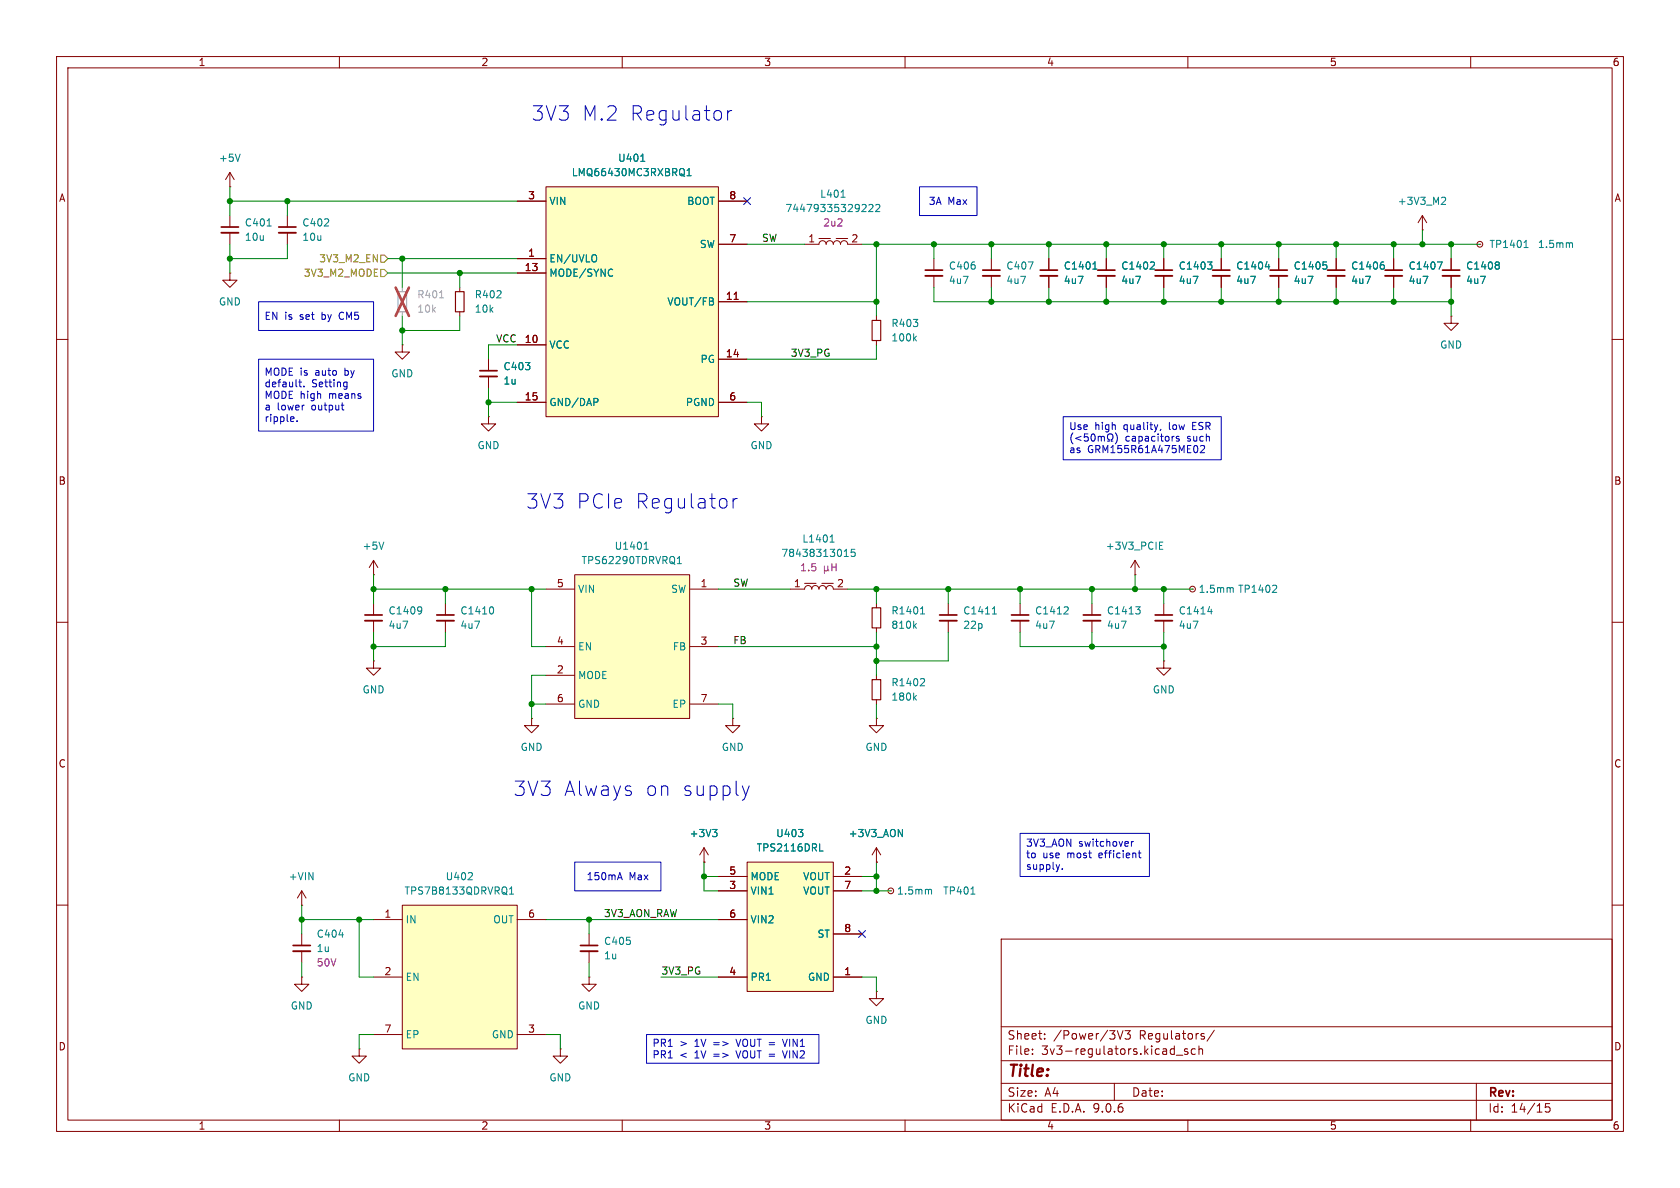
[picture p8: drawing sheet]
<svg xmlns="http://www.w3.org/2000/svg" width="297mm" height="210mm" viewBox="0 0 297 210" stroke-linecap="round" stroke-linejoin="round" font-family="sans-serif">
<path d="M0 0h297v210h-297z" fill="#fff" stroke="#fff" stroke-width=".18"/>
<g fill="none" stroke="#840000" stroke-width=".18">
<path d="M10 10h277v190h-277zM12 12h273v186h-273zM60 10v2M110 10v2M160 10v2M210 10v2M260 10v2M40.6 33h.1M40.6 30.5l-.7 1.3M40.6 30.5l.8 1.3M40.6 30.5v2.5M251.5 38.1l-.8 1.3"/>
<path d="M251.5 38.1l.7 1.3M251.5 38.1v2.5M195.6 45.7v2.1M195.6 48.8v2M226.1 45.7v2.1M226.1 48.8v2M251.5 40.6h.1M10 60h2M71.1 61v1.2h1.3l-1.3 1.3-1.3-1.3h1.3M71.1 61h.1M285 60h2M10 110h2"/>
<path d="M66 106.7v2M66 109.7v2.1M154.9 119.4v.7M180.3 106.7v2M180.3 109.7v2.1M193 106.7v2M193 109.7v2.1M205.7 116.8v1.3h1.3l-1.3 1.3-1.2-1.3h1.2M205.7 116.8h.1M205.7 106.7v2M205.7 109.7v2.1M210.8 104.1h.1"/>
<path d="M285 110h2M94 127v1.3h1.2l-1.2 1.2-1.3-1.2h1.3M94 127h.1M129.5 127v1.3h1.3l-1.3 1.2-1.2-1.2h1.2M129.5 127h.1M154.9 127v1.3h1.3l-1.3 1.2-1.2-1.2h1.2M154.9 127h.1M154.9 123.7v.8M10 160h2M154.9 175.3v1.2h1.3l-1.3 1.3-1.2-1.3h1.2M154.9 175.3h.1M177 166h108v32h-108z"/>
<path d="M285 160h2M60 198v2M110 198v2M160 198v2M177 194.5h108M177 191.5h108M177 187.5h108M177 181.5h108M182.5 186.3v.1M182.5 185.5v.1M184.7 183.6v.1M184.7 182.8v.1"/>
<path d="M197 191.5v3M197.5 182.2l.5 1.5 .5-1.5M198.9 182.2h.9l-.5 .6 .4 .1v.7l-.2 .1h-.4l-.2-.1M208 186.5h1.1M210 185.5l-.4-.1-.2 .2 .1 .2 .5 .2v.3h-.6M210 198v2M211.3 185.5l-.4-.1-.3 .3v.4l.1 .2h.6M212 185.5l.2-.1 .3 .1 .1 .9M212 184.9v1.5M212.9 183.3v.3M214.7 182.1l-1.3 2M260 198v2"/>
<path d="M261 191.5v6.5M274 195.1h-.8v.7l.2-.1h.5l.1 .3v.5l-.3 .1-.5-.1"/>
<circle cx="210.8" cy="104.1" r=".51"/>
</g>
<path d="M154.2 120.1h1.5v3.6h-1.5z" fill="none" stroke="#840000" stroke-width=".2"/>
<g fill="none" stroke="#008484" stroke-width=".18">
<path d="M42.5 27.2l-.5 1.3M255 34.9h.5l.1 .3-.8 .9h.8M203.9 46.3l.2 .2-.1 .4-.7 .7h.8M233.9 46.3h.6M234.3 46.8l.3 .2v.3l-.3 .3M74.3 107.3l.2 .1a1.03 1.03 0 0 1-.2 1.1M74.6 107.8l-.3 .3M163.2 120l.3 .2-.1 .3-.7 .7h.8M188.6 107.3l.3 .2-.1 .3-.7 .7h.8M200.8 107.3h.8l-.5 .4M201.3 107.7l.3 .3v.3l-.3 .2M213.5 108.1h.8"/>
<path d="M214.1 107.7v.8M217.7 103.9l.3 .2v.6M225.5 103.4l.2 .3-.1 .3-.7 .7h.8M161.6 123.3l.4 .5M162 122.9l-.5 .5"/>
</g>
<path d="M194.1 47.8h3M224.5 47.8h3.1M64.5 108.7h3.1M178.8 108.7h3.1M191.5 108.7h3.1M204.2 108.7h3.1" fill="none" stroke="#840000" stroke-width=".3"/>
<path d="M194.1 48.8h3M224.5 48.8h3.1M64.5 109.7h3.1M178.8 109.7h3.1M191.5 109.7h3.1M204.2 109.7h3.1" fill="none" stroke="#840000" stroke-width=".33"/>
<path d="M132.1 152.4h15.2v22.9h-15.2z" fill="#ffffc2"/>
<g fill="none" stroke="#840000" stroke-width=".18">
<path d="M40.6 38.1v2M50.8 38.1v2M40.6 48.3v1.2h1.3l-1.3 1.3-1.2-1.3h1.2M40.6 48.3h.1M40.6 41.1v2.1M50.8 41.1v2.1M81.3 50.8v.8M81.3 55.1v.8M142.2 43.2h2.6a.64 .64 0 0 1 .6-.7 .64 .64 0 0 1 .6 .7 .64 .64 0 0 1 .7-.7 .64 .64 0 0 1 .6 .7 .64 .64 0 0 1 .7-.7 .64 .64 0 0 1 .6 .7 .64 .64 0 0 1 .6-.7 .64 .64 0 0 1 .7 .7h2.5M144.8 42.2h2M147.8 42.2h2.1M154.9 55.9v.7"/>
<path d="M165.1 45.7v2.1M165.1 48.8v2M175.3 45.7v2.1M175.3 48.8v2M185.4 45.7v2.1M185.4 48.8v2M205.7 45.7v2.1M205.7 48.8v2M215.9 45.7v2.1M215.9 48.8v2M236.2 45.7v2.1M236.2 48.8v2"/>
<path d="M246.4 45.7v2.1M246.4 48.8v2M256.5 55.9v1.3h1.3l-1.3 1.2-1.2-1.2h1.2M256.5 55.9h.1M256.5 45.7v2.1M256.5 48.8v2M261.6 43.2h.1M86.4 73.7v1.2h1.2l-1.2 1.3-1.3-1.3h1.3M86.4 73.7h.1M134.6 73.7v1.2h1.3l-1.3 1.3-1.3-1.3h1.3M134.6 73.7h.1M154.9 60.2v.8"/>
<path d="M200.7 99.1l-.8 1.2M200.7 99.1l.7 1.2M200.7 99.1v2.5M66 116.8v1.3h-1.2l1.2 1.3 1.3-1.3h-1.3M66 116.8h.1M167.6 106.7v2M167.6 109.7v2.1M200.7 101.6h.1M124.5 152.4h.1M124.5 149.9l-.8 1.2M124.5 149.9l.7 1.2M124.5 149.9v2.5"/>
<path d="M127 157.5h5.1M127 154.9h5.1M132.1 152.4h15.2v22.9h-15.2zM147.3 157.5h5.1M147.3 154.9h5.1M154.9 152.4h.1M154.9 149.9l-.7 1.2M154.9 149.9l.8 1.2M154.9 149.9v2.5M157.5 157.5h.1M104.1 172.7v1.3h1.3l-1.3 1.3-1.2-1.3h1.2M104.1 172.7h.1"/>
<path d="M104.1 165.1v2M104.1 168.1v2.1M127 162.6h5.1M127 172.7h5.1M147.3 172.7h5.1M147.3 165.1h5.1"/>
<circle cx="261.6" cy="43.2" r=".51"/>
<circle cx="157.5" cy="157.5" r=".51"/>
</g>
<g fill="none" stroke="#008484" stroke-width=".18">
<path d="M47.2 39.9h.7M148.7 34.9h.7M153 36.2l.1 .2v.3l-.8 .7h.8M153.6 36.3l.5-.2 .2 .4-.8 .9h.8M154.8 36.3l.5-.2 .2 .4-.7 .9h.7M161.6 59.8l.4 .5M162 59.4l-.5 .5M181.8 46.3h.8l-.5 1.3M193.2 47.6h.7M193.3 46.6l.3-.3v1.3M213.5 46.3h.8l-.5 .5M214 46.8l.3 .2v.3l-.3 .3"/>
<path d="M223.7 47.2h.8M224.3 46.7v.9M244.4 46.3h.2M244.5 46.8l.2 .2v.3l-.2 .3M254.1 46.3h.9l-.6 1.3M264.8 46.3l.3 .2-.3 .4 .3 .2v.2l-.3 .3M269.4 43.8h.8M269.7 42.7l.1-.2v1.3M277.6 42.9l.4 .2v.7M205 96.4h.4M205 97.1h.6M205 95.8h.6"/>
<path d="M175.4 108.5h.8M175.6 107.6l.2-.3v1.2M126 146.6h.8l-.5 .5M126.5 147.1l.3 .3v.3l-.3 .2M141.2 146.6h.7l-.4 .5M141.9 147.2v.6M144.9 150.4h.6M158.8 146.6l.7 1.3v-1.3M164.3 157.2l.4 .2v.7M171.6 158.1h.8"/>
</g>
<path d="M39.1 40.1h3.1M49.3 40.1h3M163.6 47.8h3M173.7 47.8h3.1M183.9 47.8h3M204.2 47.8h3.1M214.4 47.8h3M234.7 47.8h3M244.9 47.8h3M255 47.8h3.1M166.1 108.7h3.1M102.6 167.1h3.1" fill="none" stroke="#840000" stroke-width=".3"/>
<path d="M39.1 41.1h3.1M49.3 41.1h3M163.6 48.8h3M173.7 48.8h3.1M183.9 48.8h3M204.2 48.8h3.1M214.4 48.8h3M234.7 48.8h3M244.9 48.8h3M255 48.8h3.1M166.1 109.7h3.1M102.6 168.1h3.1" fill="none" stroke="#840000" stroke-width=".33"/>
<path d="M80.5 51.6h1.5v3.5h-1.5zM154.2 56.6h1.5v3.6h-1.5z" fill="none" stroke="#840000" stroke-width=".2"/>
<path d="M70.4 51.6h1.5v3.5h-1.5z" fill="none" stroke="#a1a1a1" stroke-width=".2"/>
<path d="M71.1 50.8v.8M71.1 55.1v.8M77.7 52.6h.7" fill="none" stroke="#a1a1a1" stroke-width=".18"/>
<path d="M69.9 50.8l2.4 5M72.3 50.8l-2.4 5" fill="none" stroke="#ff2626" stroke-width=".46"/>
<path d="M96.5 33h30.5v40.7h-30.5z" fill="#ffffc2"/>
<g fill="none" stroke="#840000" stroke-width=".18">
<path d="M91.4 35.6h5.1M96.5 33h30.5v40.7h-30.5zM127 35.6h5.1M91.4 45.7h5.1M91.4 48.3h5.1M127 43.2h5.1M127 53.3h5.1M129.8 52.9h.7M86.4 63.5v2M86.4 66.5v2.1M91.4 61h5.1M91.4 71.1h5.1"/>
<path d="M127 71.1h5.1M127 63.5h5.1M139.7 104.1h2.5a.64 .64 0 0 1 .7-.6 .64 .64 0 0 1 .6 .6 .64 .64 0 0 1 .6-.6 .64 .64 0 0 1 .7 .6 .64 .64 0 0 1 .6-.6 .64 .64 0 0 1 .6 .6 .64 .64 0 0 1 .7-.6 .64 .64 0 0 1 .6 .6h2.6M142.2 103.1h2.1M145.3 103.1h2M154.9 106.7v.7M154.9 111v.8M53.3 157.5v2.5M53.3 157.5l-.7 1.3M53.3 157.5l.8 1.3M53.3 160h.1M53.3 165.1v2"/>
<path d="M53.3 168.1v2.1M99.1 185.4v1.3h1.2l-1.2 1.3-1.3-1.3h1.3M99.1 185.4h.1"/>
</g>
<g fill="none" stroke="#008484" stroke-width=".18">
<path d="M113.3 28.5h.7M120.9 31.1l.1 .1M121.5 31.1h.7M121.5 30.2l.3-.4v1.3M105.3 45.1a.9 .9 0 0 1 0 1.1M108.3 47.6v.1M108.3 48.7v.1M126.1 53.4v.4M105.6 70.5l.1 .2-.1 .3M146.7 95.8h.8M146.9 94.9l.2-.3v1.2M149.3 98.4h.7"/>
<path d="M149.4 97.4l.2-.3v1.3M151.1 97.1h-.6v.6l.1-.1h.5l.1 .2-.1 .4-.2 .2-.4-.2M161.6 110.6l.4 .5M162 110.2l-.5 .5M162.7 108.5h.8M162.9 107.6l.2-.3v1.2M59.9 165.3h.8"/>
</g>
<path d="M84.8 65.5h3.1M51.8 167.1h3.1" fill="none" stroke="#840000" stroke-width=".3"/>
<path d="M84.8 66.5h3.1M51.8 168.1h3.1" fill="none" stroke="#840000" stroke-width=".33"/>
<path d="M154.2 107.4h1.5v3.6h-1.5z" fill="none" stroke="#840000" stroke-width=".2"/>
<path d="M147.1 99.6v1.3M147.8 99.6v1.3M145.7 100.1v1.2M145.7 100.7l.2 .2h.3l.2-.2M146.4 100.7l.1 .2M146.4 100.1v.6M147.1 100.2h.7" fill="none" stroke="#840084" stroke-width=".18"/>
<path d="M71.1 160h20.3v25.4h-20.3z" fill="#ffffc2"/>
<path d="M78.7 106.7v2M78.7 109.7v2.1M53.3 172.7v1.3h1.3l-1.3 1.3-1.2-1.3h1.2M53.3 172.7h.1M66 162.6h5.1M66 172.7h5.1M71.1 160h20.3v25.4h-20.3zM91.4 162.6h5.1M63.5 185.4v1.3h1.3l-1.3 1.3-1.3-1.3h1.3M63.5 185.4h.1M66 182.9h5.1M91.4 182.9h5.1" fill="none" stroke="#840000" stroke-width=".18"/>
<path d="M87 107.3a.79 .79 0 0 1 0 1.2M82.7 155.5h.8M83.5 154.4v.4M90.1 158.1h.7M90.1 157.2l.3-.4v1.3" fill="none" stroke="#008484" stroke-width=".18"/>
<path d="M77.2 108.7h3.1" fill="none" stroke="#840000" stroke-width=".3"/>
<path d="M77.2 109.7h3.1" fill="none" stroke="#840000" stroke-width=".33"/>
<path d="M101.6 101.6h20.3v25.4h-20.3z" fill="#ffffc2"/>
<g fill="none" stroke="#840000" stroke-width=".18">
<path d="M91.4 35.6h5.1M127 35.6h5.1M91.4 45.7h5.1M91.4 48.3h5.1M127 43.2h5.1M127 53.3h5.1M129.8 52.9h.7M185.4 45.7v2.1M185.4 48.8v2M195.6 45.7v2.1M195.6 48.8v2M205.7 45.7v2.1"/>
<path d="M205.7 48.8v2M215.9 45.7v2.1M215.9 48.8v2M226.1 45.7v2.1M226.1 48.8v2M236.2 45.7v2.1M236.2 48.8v2M246.4 45.7v2.1M246.4 48.8v2M256.5 45.7v2.1M256.5 48.8v2M86.4 63.5v2"/>
<path d="M86.4 66.5v2.1M91.4 61h5.1M91.4 71.1h5.1M127 71.1h5.1M127 63.5h5.1M66 99.1l-.7 1.2M66 99.1l.8 1.2M66 99.1v2.5M66 101.6h.1M96.5 104.1h5.1M96.5 114.3h5.1M96.5 119.4h5.1"/>
<path d="M101.6 101.6h20.3v25.4h-20.3zM121.9 104.1h5.1M121.9 114.3h5.1M96.5 124.5h5.1M121.9 124.5h5.1M124.5 152.4h.1M127 157.5h5.1M127 154.9h5.1M147.3 157.5h5.1M147.3 154.9h5.1M154.9 152.4h.1M127 162.6h5.1"/>
<path d="M127 172.7h5.1M147.3 172.7h5.1M147.3 165.1h5.1"/>
</g>
<g fill="none" stroke="#008484" stroke-width=".18">
<path d="M113.3 28.5h.7M120.9 31.1l.1 .1M121.5 31.1h.7M121.5 30.2l.3-.4v1.3M105.3 45.1a.9 .9 0 0 1 0 1.1M108.3 47.6v.1M108.3 48.7v.1M126.1 53.4v.4M193.2 47.6h.7M193.3 46.6l.3-.3v1.3M203.9 46.3l.2 .2-.1 .4-.7 .7h.8M213.5 46.3h.8l-.5 .5"/>
<path d="M214 46.8l.3 .2v.3l-.3 .3M223.7 47.2h.8M224.3 46.7v.9M233.9 46.3h.6M234.3 46.8l.3 .2v.3l-.3 .3M244.4 46.3h.2M244.5 46.8l.2 .2v.3l-.2 .3M254.1 46.3h.9l-.6 1.3M264.8 46.3l.3 .2-.3 .4 .3 .2v.2l-.3 .3M105.6 70.5l.1 .2-.1 .3M67.9 95.8l-.5 1.3M113.9 97.1h.7"/>
<path d="M114 96.1l.2-.3v1.3M119.7 99.6h.8M119.7 98.7l.4-.3v1.2M126 146.6h.8l-.5 .5M126.5 147.1l.3 .3v.3l-.3 .2M141.2 146.6h.7l-.4 .5M141.9 147.2v.6M144.9 150.4h.6M158.8 146.6l.7 1.3v-1.3"/>
</g>
<path d="M67.3 47.6h.6l.7 .7-.7 .6h-.6zM67.3 45.1h.6l.7 .6-.7 .7h-.6z" fill="none" stroke="#848400" stroke-width=".18"/>
<g fill="none" stroke="#008400" stroke-width=".18">
<path d="M40.6 35.6h50.8M40.6 33v5.1M50.8 35.6v2.5M40.6 43.2v5.1M50.8 43.2v2.5h-10.2M68.6 45.7h22.8M68.6 48.3h22.8M71.1 45.7v5.1M71.1 55.9v5.1M81.3 55.9v2.5h-10.2M81.3 48.3v2.5M132.1 53.3h22.8"/>
<path d="M132.1 43.2h10.1M152.4 43.2h109.2M154.9 43.2v12.7M165.1 50.8v2.5h91.4M165.1 43.2v2.5M175.3 43.2v2.5M175.3 50.8v2.5M185.4 43.2v2.5M185.4 50.8v2.5M195.6 43.2v2.5M195.6 50.8v2.5M205.7 43.2v2.5"/>
<path d="M205.7 50.8v2.5M215.9 43.2v2.5M215.9 50.8v2.5M226.1 43.2v2.5M226.1 50.8v2.5M236.2 43.2v2.5M236.2 50.8v2.5M246.4 43.2v2.5M246.4 50.8v2.5M251.5 40.6v2.6M256.5 43.2v2.5M256.5 50.8v5.1"/>
<path d="M86.4 68.6v5.1M86.4 71.1h5M91.4 61h-5v2.5M132.1 71.1h2.5v2.6M154.9 61v2.5h-22.8M66 104.1h30.5M66 101.6v5.1M66 111.8v5M78.7 111.8v2.5h-12.7M78.7 104.1v2.6M94 104.1v10.2h2.5M96.5 119.4h-2.5v7.6"/>
<path d="M127 104.1h12.7M127 114.3h27.9M149.9 104.1h60.9M154.9 104.1v2.6M154.9 111.8v7.6M167.6 104.1v2.6M167.6 111.8v5h-12.7M180.3 111.8v2.5h25.4M180.3 104.1v2.6M193 104.1v2.6M193 111.8v2.5M200.7 101.6v2.5"/>
<path d="M205.7 104.1v2.6M205.7 111.8v5M94 124.5h2.5M127 124.5h2.5v2.5M154.9 124.5v2.5M124.5 152.4v5.1h2.5M124.5 154.9h2.5M152.4 157.5h5.1M152.4 154.9h2.5M154.9 152.4v5.1M53.3 160v5.1M53.3 170.2v2.5"/>
<path d="M53.3 162.6h12.7M63.5 162.6v10.1h2.5M96.5 162.6h30.5M104.1 162.6v2.5M104.1 170.2v2.5M116.8 172.7h10.2M152.4 172.7h2.5v2.6M66 182.9h-2.5v2.5M96.5 182.9h2.6v2.5"/>
</g>
<path d="M131.5 35l1.2 1.2M132.7 35l-1.2 1.2M151.8 164.5l1.2 1.2M153 164.5l-1.2 1.2" fill="none" stroke="#000084" stroke-width=".18"/>
<g fill="none" stroke="#0000c2" stroke-width=".18">
<path d="M128.6 19.5v1.7M129.4 19.5a.65 .65 0 0 0-.8 .5M162.6 33h10.1v5.1h-10.1zM45.7 53.3h20.3v5.1h-20.3zM45.7 63.5h20.3v12.7h-20.3zM51.9 73.7l.1 .3-.6 .1M52.5 74.4v.1M52.8 67.5h.5M53 67.1v1.1l.3 .2M53.7 68.3v.1M60.3 71.6h.5M60.6 72.4l.2 .1"/>
<path d="M61.3 68.3l-.3 .1M61.3 67.5v1.1l-.2 .2M188 73.7h27.9v7.6h-27.9zM189.4 76.9a1.48 1.48 0 0 0 .3 1.6M191.1 77.1l-.9 .4 .9 .4M191.7 76.7v.6l.2-.1 .4 .1 .1 .4-.2 .3-.5-.1M193.1 76.8a.75 .75 0 0 0 .2 1.2l.2-.3 .1-.5M194.2 77.1v.9M194.7 77.3v.7M195.2 77.3v.7M195.8 77.1v.5l.3 .1v.3h-.3M196.8 77.1l-.1 .5-.2 .1v.3h.3"/>
<path d="M197.4 76.8a1.47 1.47 0 0 1-.2 1.7M205.2 75.9l-.1 .2M207.5 77.1h.1M208.4 77.2l-.3-.1-.2 .2 .1 .2 .4 .1v.3h-.5M213 79l-.1 .3-.7 .7h.8M129.6 88.1v1.7M130.3 88.1a.65 .65 0 0 0-.7 .5M132.4 138.9l-.6 1.7M101.6 152.4h15.2v5.1h-15.2zM109.3 155.2h.6M109.6 154.2l.4 1.3M180.3 147.3h22.9v7.6h-22.9z"/>
<path d="M187.8 153.6v.1M200 148.7v.9M200.4 148.7l-.4 .3M201.2 150.8h.5M201.4 150.4v1.1l.3 .1M114.3 182.9h30.5v5.1h-30.5zM130.1 183.7l.4 1.3M130.1 185.8l.4 1.2M138.3 183.7l.5 1.3M138.3 185.8l.5 1.2"/>
</g>
<g fill="#008400" stroke="#008400" stroke-width=".18">
<circle cx="50.8" cy="35.6" r=".46"/>
<circle cx="40.6" cy="35.6" r=".46"/>
<circle cx="86.4" cy="71.1" r=".46"/>
<circle cx="71.1" cy="58.4" r=".46"/>
<circle cx="40.6" cy="45.7" r=".46"/>
<circle cx="71.1" cy="45.7" r=".46"/>
<circle cx="154.9" cy="116.8" r=".46"/>
<circle cx="193" cy="114.3" r=".46"/>
<circle cx="193" cy="104.1" r=".46"/>
<circle cx="200.7" cy="104.1" r=".46"/>
<circle cx="205.7" cy="104.1" r=".46"/>
<circle cx="205.7" cy="114.3" r=".46"/>
<circle cx="154.9" cy="157.5" r=".46"/>
<circle cx="154.9" cy="154.9" r=".46"/>
<circle cx="246.4" cy="43.2" r=".46"/>
<circle cx="246.4" cy="53.3" r=".46"/>
<circle cx="236.2" cy="43.2" r=".46"/>
<circle cx="236.2" cy="53.3" r=".46"/>
<circle cx="226.1" cy="43.2" r=".46"/>
<circle cx="215.9" cy="43.2" r=".46"/>
<circle cx="256.5" cy="53.3" r=".46"/>
<circle cx="256.5" cy="43.2" r=".46"/>
<circle cx="251.5" cy="43.2" r=".46"/>
<circle cx="124.5" cy="154.9" r=".46"/>
<circle cx="104.1" cy="162.6" r=".46"/>
<circle cx="94" cy="124.5" r=".46"/>
<circle cx="185.4" cy="53.3" r=".46"/>
<circle cx="195.6" cy="53.3" r=".46"/>
<circle cx="175.3" cy="53.3" r=".46"/>
<circle cx="185.4" cy="43.2" r=".46"/>
<circle cx="215.9" cy="53.3" r=".46"/>
<circle cx="226.1" cy="53.3" r=".46"/>
<circle cx="205.7" cy="43.2" r=".46"/>
<circle cx="205.7" cy="53.3" r=".46"/>
<circle cx="195.6" cy="43.2" r=".46"/>
<circle cx="94" cy="104.1" r=".46"/>
<circle cx="66" cy="104.1" r=".46"/>
<circle cx="81.3" cy="48.3" r=".46"/>
<circle cx="53.3" cy="162.6" r=".46"/>
<circle cx="63.5" cy="162.6" r=".46"/>
<circle cx="66" cy="114.3" r=".46"/>
<circle cx="78.7" cy="104.1" r=".46"/>
<circle cx="167.6" cy="104.1" r=".46"/>
<circle cx="180.3" cy="104.1" r=".46"/>
<circle cx="165.1" cy="43.2" r=".46"/>
<circle cx="175.3" cy="43.2" r=".46"/>
<circle cx="154.9" cy="53.3" r=".46"/>
<circle cx="154.9" cy="43.2" r=".46"/>
<circle cx="154.9" cy="114.3" r=".46"/>
<circle cx="154.9" cy="104.1" r=".46"/>
</g>
<g font-size="3.5" fill="#0000c2">
<text x="93.9" y="21.6">3V3</text>
<text x="102.8" y="21.6">M.2</text>
<text x="111.3" y="21.6">Regulator</text>
<text x="93" y="90.1">3V3</text>
<text x="101.9" y="90.1">PCIe</text>
<text x="112.2" y="90.1">Regulator</text>
<text x="90.7" y="140.9">3V3</text>
<text x="99.6" y="140.9">Always</text>
<text x="114" y="140.9">on</text>
<text x="120.5" y="140.9">supply</text>
</g>
<text font-size="2.8" fill="#840000" x="178" y="190.9">Title:</text>
<g font-size="2.1" fill="#840000">
<text x="178" y="184">Sheet:</text>
<text x="186.2" y="184">/Power/3V3</text>
<text x="201.5" y="184">Regulators/</text>
<text x="178" y="186.7">File:</text>
<text x="184.1" y="186.7">3v3-regulators.kicad_sch</text>
<text x="178" y="196.9">KiCad</text>
<text x="178" y="194.1">Size:</text>
<text x="184.7" y="194.1">A4</text>
<text x="185.7" y="196.9">E.D.A.</text>
<text x="193.3" y="196.9">9.0.6</text>
<text x="200" y="194.1">Date:</text>
<text x="263" y="194.3">Rev:</text>
<text x="263" y="196.9">Id:</text>
<text x="267.1" y="196.9">14/15</text>
</g>
<g font-size="1.8" fill="#840000">
<text x="35" y="11.9">1</text>
<text x="85" y="11.9">2</text>
<text x="135" y="11.9">3</text>
<text x="185" y="11.9">4</text>
<text x="235" y="11.9">5</text>
<text x="285" y="11.9">6</text>
<text x="10.3" y="35.9">A</text>
<text x="93.3" y="35.3">3</text>
<text x="128.8" y="35.3">8</text>
<text x="285.3" y="35.9">A</text>
<text x="93.3" y="45.5">1</text>
<text x="128.8" y="42.9">7</text>
<text x="142.8" y="42.9">1</text>
<text x="150.4" y="42.9">2</text>
<text x="92.7" y="48">13</text>
<text x="128.2" y="53.1">11</text>
<text x="92.7" y="60.7">10</text>
<text x="128.2" y="63.2">14</text>
<text x="92.7" y="70.9">15</text>
<text x="128.8" y="70.9">6</text>
<text x="10.3" y="85.9">B</text>
<text x="285.3" y="85.9">B</text>
<text x="98.4" y="103.9">5</text>
<text x="123.8" y="103.9">1</text>
<text x="140.3" y="103.9">1</text>
<text x="147.9" y="103.9">2</text>
<text x="98.4" y="114">4</text>
<text x="98.4" y="119.1">2</text>
<text x="123.8" y="114">3</text>
<text x="98.4" y="124.2">6</text>
<text x="123.8" y="124.2">7</text>
<text x="10.3" y="135.9">C</text>
<text x="285.3" y="135.9">C</text>
<text x="128.8" y="154.7">5</text>
<text x="149.2" y="154.7">2</text>
<text x="128.8" y="157.2">3</text>
<text x="149.2" y="157.2">7</text>
<text x="67.9" y="162.3">1</text>
<text x="93.3" y="162.3">6</text>
<text x="128.8" y="162.3">6</text>
<text x="149.2" y="164.8">8</text>
<text x="67.9" y="172.5">2</text>
<text x="128.8" y="172.5">4</text>
<text x="149.2" y="172.5">1</text>
<text x="10.3" y="185.9">D</text>
<text x="67.9" y="182.6">7</text>
<text x="93.3" y="182.6">3</text>
<text x="285.3" y="185.9">D</text>
<text x="35" y="199.9">1</text>
<text x="85" y="199.9">2</text>
<text x="135" y="199.9">3</text>
<text x="185" y="199.9">4</text>
<text x="235" y="199.9">5</text>
<text x="285" y="199.9">6</text>
</g>
<g font-size="1.8" fill="#008484">
<text x="38.6" y="28.8">+5V</text>
<text x="109.2" y="28.8">U401</text>
<text x="101" y="31.3">LMQ66430MC3RXBRQ1</text>
<text x="144.9" y="35.2">L401</text>
<text x="43.2" y="40.2">C401</text>
<text x="53.3" y="40.2">C402</text>
<text x="97" y="36.4">VIN</text>
<text x="121.4" y="36.4">BOOT</text>
<text x="138.8" y="37.7">74479335329222</text>
<text x="247" y="36.4">+3V3_M2</text>
<text x="43.2" y="42.8">10u</text>
<text x="53.3" y="42.8">10u</text>
<text x="97" y="46.6">EN/UVLO</text>
<text x="123.6" y="44">SW</text>
<text x="167.6" y="47.9">C406</text>
<text x="177.8" y="47.9">C407</text>
<text x="188" y="47.9">C1401</text>
<text x="198.1" y="47.9">C1402</text>
<text x="208.3" y="47.9">C1403</text>
<text x="218.4" y="47.9">C1404</text>
<text x="228.6" y="47.9">C1405</text>
<text x="238.8" y="47.9">C1406</text>
<text x="248.9" y="47.9">C1407</text>
<text x="259.1" y="47.9">C1408</text>
<text x="263.2" y="44">TP1401</text>
<text x="271.8" y="44">1.5mm</text>
<text x="83.8" y="52.9">R402</text>
<text x="97" y="49.1">MODE/SYNC</text>
<text x="167.6" y="50.4">4u7</text>
<text x="177.8" y="50.4">4u7</text>
<text x="188" y="50.4">4u7</text>
<text x="198.1" y="50.4">4u7</text>
<text x="208.3" y="50.4">4u7</text>
<text x="218.4" y="50.4">4u7</text>
<text x="228.6" y="50.4">4u7</text>
<text x="238.8" y="50.4">4u7</text>
<text x="248.9" y="50.4">4u7</text>
<text x="259.1" y="50.4">4u7</text>
<text x="38.6" y="54.2">GND</text>
<text x="83.8" y="55.5">10k</text>
<text x="117.9" y="54.2">VOUT/FB</text>
<text x="157.5" y="58">R403</text>
<text x="88.9" y="65.6">C403</text>
<text x="97" y="61.8">VCC</text>
<text x="123.7" y="64.4">PG</text>
<text x="157.5" y="60.6">100k</text>
<text x="254.5" y="61.8">GND</text>
<text x="69.1" y="66.9">GND</text>
<text x="88.9" y="68.2">1u</text>
<text x="97" y="72">GND/DAP</text>
<text x="121.1" y="72">PGND</text>
<text x="84.3" y="79.6">GND</text>
<text x="132.6" y="79.6">GND</text>
<text x="64" y="97.4">+5V</text>
<text x="102.7" y="99.9">TPS62290TDRVRQ1</text>
<text x="108.6" y="97.4">U1401</text>
<text x="138" y="98.7">78438313015</text>
<text x="141.7" y="96.1">L1401</text>
<text x="195.4" y="97.4">+3V3_PCIE</text>
<text x="102.1" y="105">VIN</text>
<text x="118.5" y="105">SW</text>
<text x="211.8" y="105">1.5mm</text>
<text x="218.8" y="105">TP1402</text>
<text x="68.6" y="108.8">C1409</text>
<text x="68.6" y="111.4">4u7</text>
<text x="81.3" y="108.8">C1410</text>
<text x="81.3" y="111.4">4u7</text>
<text x="157.5" y="108.8">R1401</text>
<text x="157.5" y="111.4">810k</text>
<text x="170.2" y="108.8">C1411</text>
<text x="170.2" y="111.4">22p</text>
<text x="182.9" y="108.8">C1412</text>
<text x="182.9" y="111.4">4u7</text>
<text x="195.6" y="108.8">C1413</text>
<text x="195.6" y="111.4">4u7</text>
<text x="208.3" y="108.8">C1414</text>
<text x="208.3" y="111.4">4u7</text>
<text x="102.1" y="115.2">EN</text>
<text x="118.9" y="115.2">FB</text>
<text x="64" y="122.8">GND</text>
<text x="102.1" y="120.2">MODE</text>
<text x="102.1" y="125.3">GND</text>
<text x="118.8" y="125.3">EP</text>
<text x="157.5" y="121.5">R1402</text>
<text x="157.5" y="124.1">180k</text>
<text x="203.7" y="122.8">GND</text>
<text x="91.9" y="132.9">GND</text>
<text x="127.5" y="132.9">GND</text>
<text x="152.9" y="132.9">GND</text>
<text x="121.8" y="148.2">+3V3</text>
<text x="137.1" y="148.2">U403</text>
<text x="149.9" y="148.2">+3V3_AON</text>
<text x="50.9" y="155.8">+VIN</text>
<text x="78.7" y="155.8">U402</text>
<text x="132.6" y="155.8">MODE</text>
<text x="133.7" y="150.7">TPS2116DRL</text>
<text x="141.9" y="155.8">VOUT</text>
<text x="71.4" y="158.3">TPS7B8133QDRVRQ1</text>
<text x="132.6" y="158.3">VIN1</text>
<text x="141.9" y="158.3">VOUT</text>
<text x="158.5" y="158.3">1.5mm</text>
<text x="166.6" y="158.3">TP401</text>
<text x="55.9" y="166">C404</text>
<text x="71.6" y="163.4">IN</text>
<text x="87.1" y="163.4">OUT</text>
<text x="106.7" y="167.2">C405</text>
<text x="132.6" y="163.4">VIN2</text>
<text x="144.4" y="166">ST</text>
<text x="55.9" y="168.5">1u</text>
<text x="71.6" y="173.6">EN</text>
<text x="106.7" y="169.8">1u</text>
<text x="132.6" y="173.6">PR1</text>
<text x="142.7" y="173.6">GND</text>
<text x="51.3" y="178.7">GND</text>
<text x="102.1" y="178.7">GND</text>
<text x="71.6" y="183.7">EP</text>
<text x="86.9" y="183.7">GND</text>
<text x="152.9" y="181.2">GND</text>
<text x="61.5" y="191.4">GND</text>
<text x="97" y="191.4">GND</text>
</g>
<g font-size="1.8" fill="#840084">
<text x="145.4" y="40.2">2u2</text>
<text x="141.4" y="101.2">1.5</text>
<text x="55.9" y="171">50V</text>
</g>
<g font-size="1.8" fill="#0000c2">
<text x="164.1" y="36.4">3A</text>
<text x="167.6" y="36.4">Max</text>
<text x="46.7" y="56.7">EN is</text>
<text x="53.1" y="56.7">set</text>
<text x="57.1" y="56.7">by</text>
<text x="60.4" y="56.7">CM5</text>
<text x="46.7" y="66.6">MODE is</text>
<text x="46.7" y="68.7">default.</text>
<text x="46.7" y="70.7">MODE high</text>
<text x="55.1" y="68.7">Setting</text>
<text x="55.8" y="66.6">auto</text>
<text x="58.3" y="70.7">means</text>
<text x="61.2" y="66.6">by</text>
<text x="46.7" y="72.8">a</text>
<text x="46.7" y="74.8">ripple.</text>
<text x="49" y="72.8">lower</text>
<text x="55.2" y="72.8">output</text>
<text x="188.9" y="76.3">Use</text>
<text x="193.5" y="76.3">high</text>
<text x="198.8" y="76.3">quality,</text>
<text x="206.9" y="76.3">low</text>
<text x="211.3" y="76.3">ESR</text>
<text x="188.9" y="80.4">as</text>
<text x="192.3" y="80.4">GRM155R61A475ME02</text>
<text x="198.9" y="78.4">capacitors</text>
<text x="210" y="78.4">such</text>
<text x="181.3" y="150">3V3_AON</text>
<text x="190.7" y="150">switchover</text>
<text x="103.6" y="155.8">150mA</text>
<text x="111.2" y="155.8">Max</text>
<text x="181.3" y="152">to</text>
<text x="181.3" y="154.1">supply.</text>
<text x="184.3" y="152">use</text>
<text x="188.8" y="152">most</text>
<text x="194.5" y="152">efficient</text>
<text x="115.3" y="185.3">PR1</text>
<text x="120.2" y="185.3">&gt;</text>
<text x="122.9" y="185.3">1V</text>
<text x="126.4" y="185.3">=&gt;</text>
<text x="130.7" y="185.3">VOUT =</text>
<text x="139.3" y="185.3">VIN1</text>
<text x="115.3" y="187.3">PR1</text>
<text x="120.2" y="187.3">&lt;</text>
<text x="122.9" y="187.3">1V</text>
<text x="126.4" y="187.3">=&gt;</text>
<text x="130.7" y="187.3">VOUT =</text>
<text x="139.3" y="187.3">VIN2</text>
</g>
<g font-size="1.8" fill="#848400">
<text x="56.3" y="46.6">3V3_M2_EN</text>
<text x="53.6" y="49.1">3V3_M2_MODE</text>
</g>
<g font-size="1.8">
<text x="134.6" y="42.8">SW</text>
<text x="87.6" y="60.6">VCC</text>
<text x="139.7" y="63.2">3V3_PG</text>
<text x="129.5" y="103.8">SW</text>
<text x="129.5" y="114">FB</text>
<text x="106.7" y="162.2">3V3_AON_RAW</text>
<text x="116.8" y="172.4">3V3_PG</text>
</g>
<g font-size="1.8" fill="#a1a1a1">
<text x="73.7" y="52.9">R401</text>
<text x="73.7" y="55.5">10k</text>
</g>
</svg>
